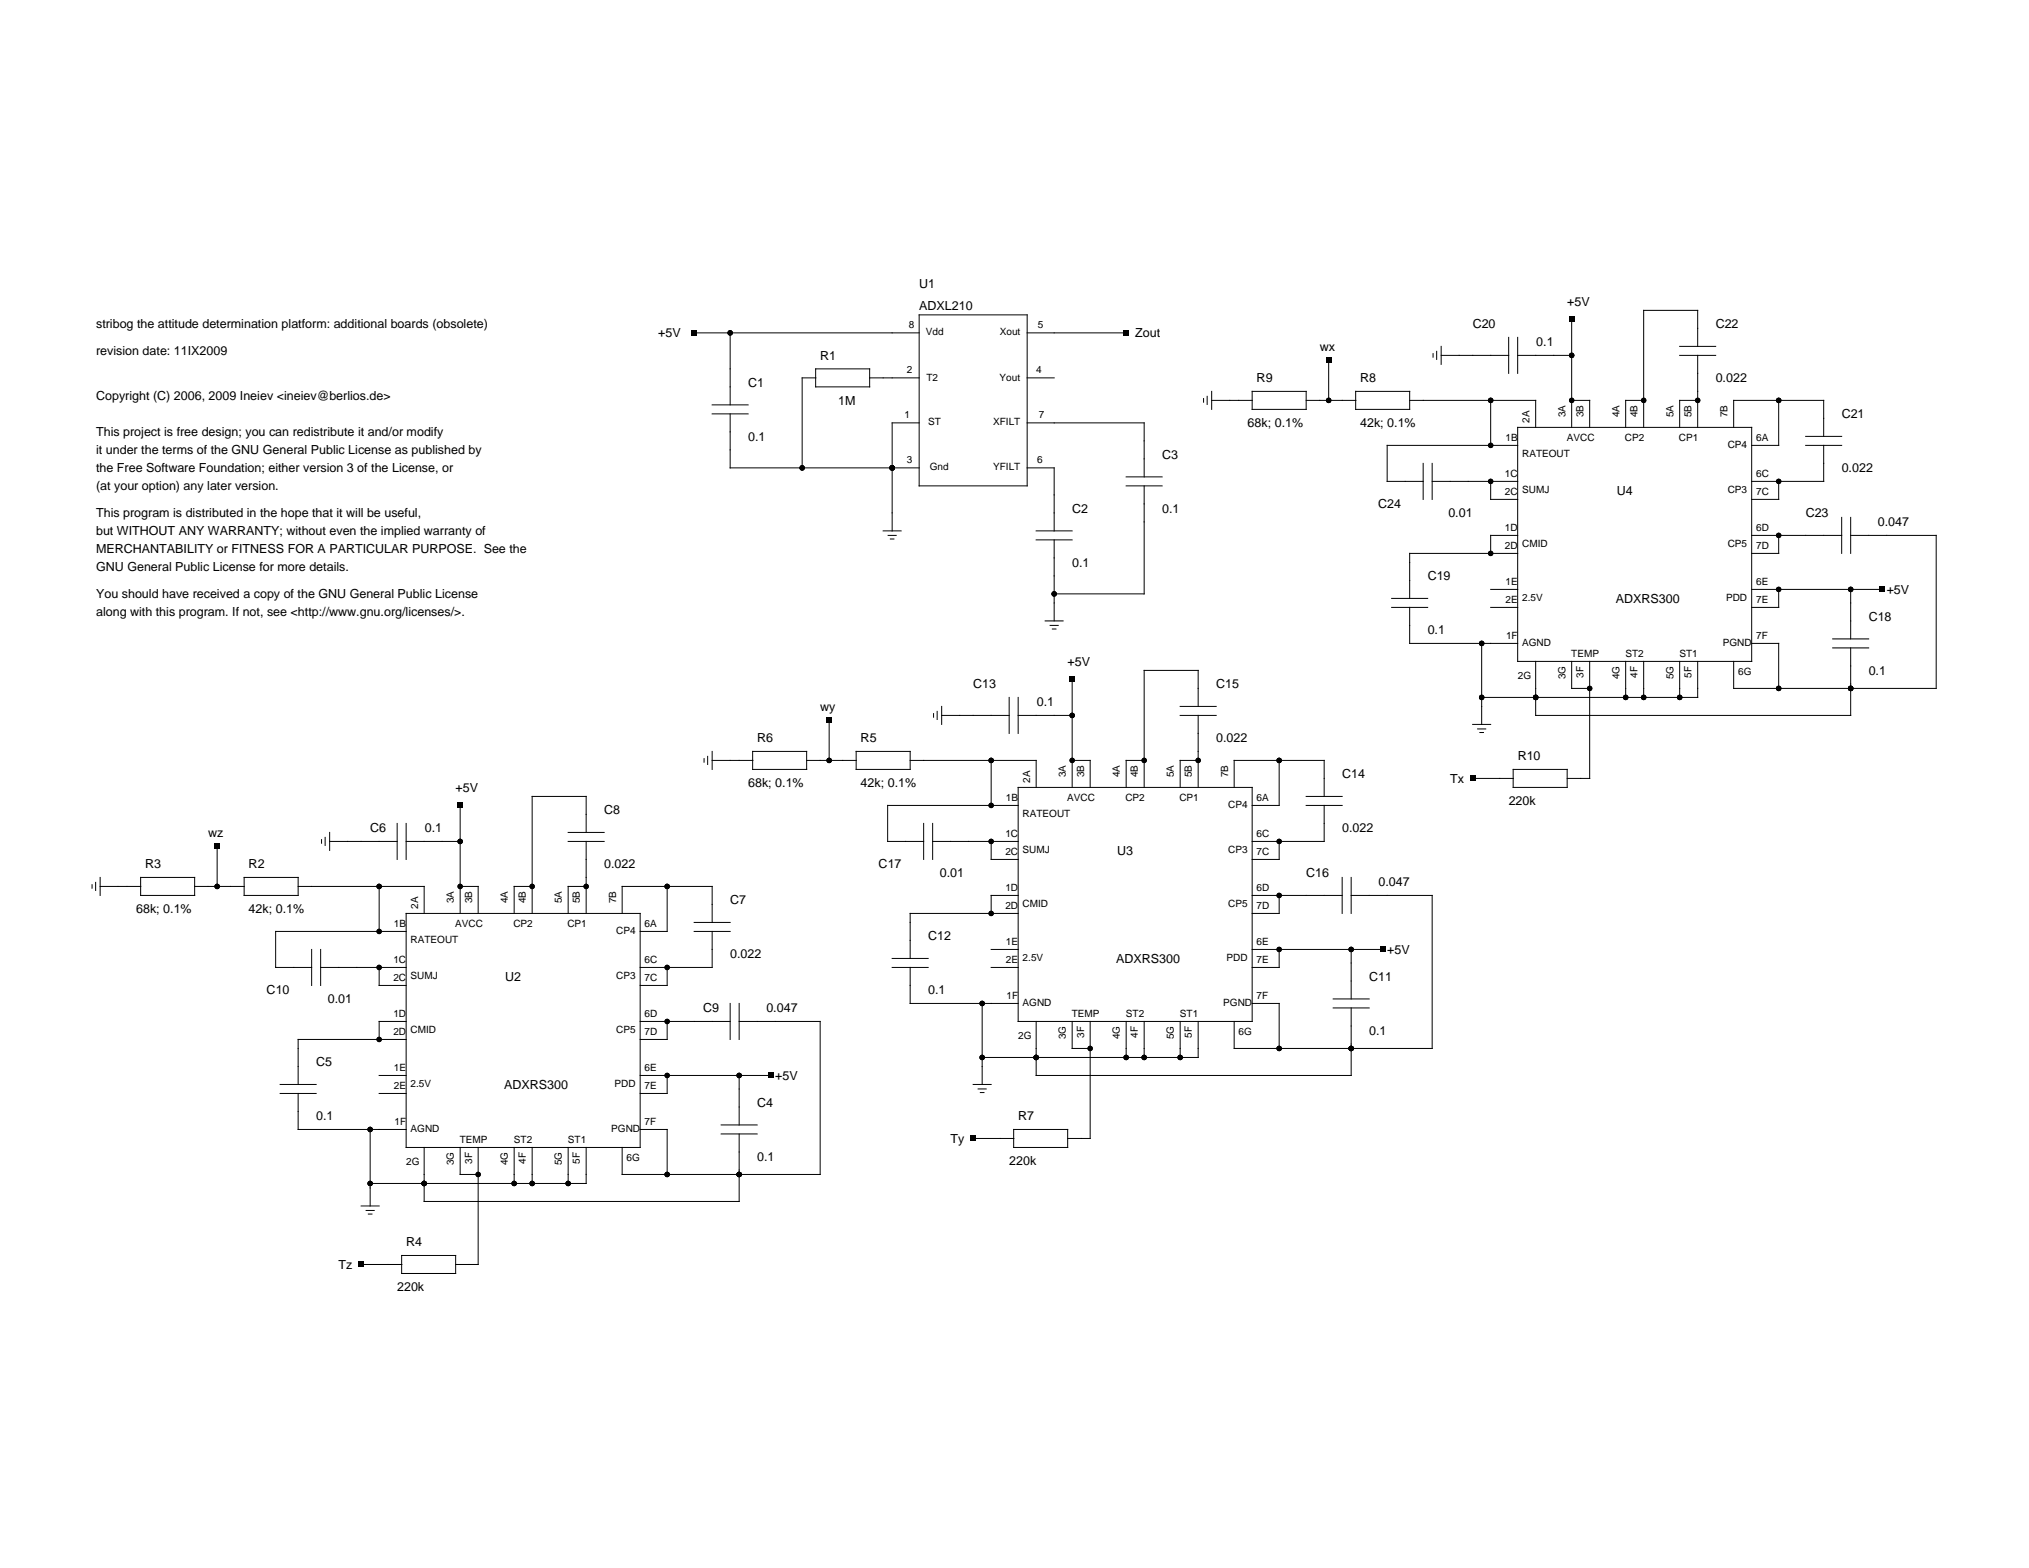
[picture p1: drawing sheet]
<svg xmlns="http://www.w3.org/2000/svg" width="279mm" height="216mm" viewBox="0 0 279 216" stroke-linecap="round" stroke-linejoin="round" font-family="sans-serif">
<g fill="none" stroke="#000" stroke-width=".14">
<path d="M95.6 45.8h31M98.1 55.7h4.9M98.1 57h4.9M100.5 57v7.4h26.1M100.5 45.8v9.9M112.3 50.8h7.5v2.5h-7.5zM112.3 52h-1.8v12.4M119.8 52h6.8M126.6 43.4h14.8v23.5h-14.8zM126.6 58.2h-3.7v14.9M141.4 58.2h16.2v7.5M141.4 52h3.8"/>
<path d="M141.4 45.8h13.7M165.7 54.9v.5M166.2 54.6v1.1M166.9 55.1h5.6M166.9 53.9v2.5M172.4 53.9h7.5v2.5h-7.5zM179.9 55.1h6.8M183 49.6v5.5M186.7 53.9h7.4v2.5h-7.4zM194.1 55.1h17.4v3.7M197.3 48.7v.5M197.8 48.4v1.1"/>
<path d="M198.5 48.9h9.2M198.5 47.7v2.5M205.3 55.1v6.2M207.7 46.5v4.9M209 58.8h32.2v32.3h-32.2zM209 46.5v4.9M209 48.9h7.4M216.4 55.1h2.5v3.7M216.4 44v14.8M226.3 55.1h-2.4v3.7M231.3 48.9h5M231.3 47.7h5"/>
<path d="M233.8 47.7v-5h-7.5v16.1M233.8 48.9v9.9M233.8 55.1h-2.5v3.7M238.7 58.8v-3.7h12.4v5M244.9 55.1v6.2h-3.7M121.6 73.1h2.5M122.3 73.7h1.1M122.6 74.2h.5M141.4 64.4h3.8v8.7M142.7 73.1h4.9M142.7 74.3h4.9M145.2 74.3v11.2"/>
<path d="M155.1 66.9h4.9M155.1 65.7h4.9M157.6 66.9v14.9h-12.4M196 63.8v5M197.2 66.3h11.8M197.2 63.8v5M205.3 66.3v2.5h3.7M209 73.7h-3.7v2.5M209 76.2h-14.9v6.2M209 61.3h-18v5h5M241.2 73.7h12.4M244.9 73.7v2.5h-3.7"/>
<path d="M244.9 66.3v2.5h-3.7M248.6 61.3h5M248.6 60.1h5M251.1 61.3v5h-9.9M253.6 71.2v5M254.8 73.7h11.8v21.1h-27.9v-3.7M254.8 71.2v5M114.2 99.1v5.6M128.6 98.3v.5M129 97.9v1.2M129.7 98.5h9.3M129.7 97.3v2.4"/>
<path d="M139 96v5M140.2 96v5M140.2 98.5h7.4M143.9 85.5h2.5M144.6 86.1h1.1M144.9 86.6h.5M147.6 93.5v14.9M162.5 98.5h5M162.5 97.3h5M165 97.3v-5h-7.4v16.1M165 98.5v9.9M191.6 83.6h5"/>
<path d="M191.6 82.4h5M194.1 83.6v5h14.9M202.8 99.7h2.5M204 88.6v11.1M205.3 81.2h3.7M205.3 83.6h3.7M216.4 91.1v3.7h2.5M218.9 91.1v16.1h-3.1M223.9 91.1v4.9M226.3 91.1v4.9M231.3 91.1v4.9M233.8 91.1v4.9h-29.8"/>
<path d="M241.2 88.6h3.7v6.2M241.2 81.2h18M244.9 81.2v2.4h-3.7M252.4 88h4.9M252.4 89.2h4.9M254.8 89.2v9.3h-43.3v-7.4M254.8 81.2v6.8M29.9 116.5v5.6M44.3 115.6v.5M44.8 115.3v1.1M45.4 115.9h9.3M45.4 114.6v2.5"/>
<path d="M54.7 113.4v4.9M55.9 113.4v4.9M55.9 115.9h7.5M63.4 110.9v14.9M78.2 115.9h5M78.2 114.6h5M80.7 114.6v-4.9h-7.4v16.1M80.7 115.9v9.9M97 104.5v.5M97.4 104.1v1.2M98.1 103.5v2.4M98.1 104.7h5.6"/>
<path d="M103.6 103.5h7.5v2.4h-7.5zM111.1 104.7h6.8M117.9 103.5h7.4v2.4h-7.4zM125.3 104.7h17.4v3.7M127.2 113.4v4.9M128.4 115.9h11.8M128.4 113.4v4.9M136.5 115.9v2.4h3.7M136.5 104.7v6.2M140.2 108.4h32.2v32.2h-32.2zM140.2 110.9h-18v5h5M147.6 104.7h2.5v3.7"/>
<path d="M157.6 104.7h-2.5v3.7M165 104.7h-2.5v3.7M169.9 108.4v-3.7h12.4v5M176.1 104.7v6.2h-3.7M176.1 115.9v2.4h-3.7M179.9 109.7h4.9M179.9 110.9h4.9M182.3 110.9v5h-9.9M202.8 107.2h5.6M203.5 100.4h1.1M203.8 100.9h.5M208.4 105.9h7.4v2.5h-7.4z"/>
<path d="M12.7 121.8v.5M13.2 121.5v1.1M13.8 122.1h5.6M13.8 120.8v2.5M19.4 120.8h7.4v2.5h-7.4zM26.8 122.1h6.8M33.6 120.8h7.5v2.5h-7.5zM41.1 122.1h17.3v3.7M42.9 130.7v5M44.2 133.2h11.7M44.2 130.7v5M52.2 133.2v2.5h3.7"/>
<path d="M52.2 122.1v6.2M55.9 125.8h32.3v32.2h-32.3zM55.9 128.3h-17.9v4.9h4.9M63.4 122.1h2.4v3.7M73.3 122.1h-2.5v3.7M80.7 122.1h-2.5v3.7M85.7 125.8v-3.7h12.4v4.9M91.9 122.1v6.2h-3.7M91.9 133.2v2.5h-3.7M95.6 128.3h4.9M95.6 127h4.9M98.1 128.3v4.9h-9.9"/>
<path d="M100.5 138.2v4.9M101.8 138.2v4.9M122.9 133.2h4.9M122.9 132h4.9M125.3 133.2v5h14.9M135.2 138.2v11.1M136.5 133.2h3.7M136.5 130.7h3.7M140.2 125.8h-14.9v6.2M140.2 123.3h-3.7v2.5M172.4 123.3h12.4M172.4 138.2h3.7v6.2"/>
<path d="M172.4 130.7h18M176.1 123.3v2.5h-3.7M176.1 130.7v2.5h-3.7M183.6 137.5h4.9M183.6 138.8h4.9M184.8 120.8v5M186.1 138.8v9.3h-43.4v-7.5M186.1 123.3h11.1v21.1h-27.3v-3.8M186.1 120.8v5M186.1 130.7v6.8M38.6 150.6h4.9M38.6 149.3h4.9"/>
<path d="M41.1 150.6v4.9h14.8M51 155.5v10.6M52.2 148.1h3.7M52.2 150.6h3.7M55.9 140.6h-3.7v2.5M55.9 143.1h-14.8v6.2M63.4 158v3.7h2.4M65.8 158v16.1h-3.1M70.8 158v5M73.3 158v5M78.2 158v5M80.7 158v5h-29.7"/>
<path d="M88.2 140.6h12.3M88.2 155.5h3.7v6.2M88.2 148.1h17.9M91.9 140.6v2.5h-3.7M91.9 148.1v2.5h-3.7M99.3 154.9h5M99.3 156.1h5M101.8 140.6h11.1v21.1h-27.2v-3.7M101.8 156.1v9.3h-43.4v-7.4M101.8 148.1v6.8M134 149.3h2.5M134 156.8h5.6"/>
<path d="M134.7 149.9h1.1M135 150.4h.5M139.6 155.5h7.4v2.5h-7.4zM147.6 140.6v3.8h2.5M150.1 140.6v16.2h-3.1M155.1 140.6v5M157.6 140.6v5M162.5 140.6v5M165 140.6v5h-29.8M49.7 166.1h2.5M49.7 174.1h5.6M50.4 166.7h1.1"/>
<path d="M50.7 167.2h.5M55.3 172.9h7.4v2.4h-7.4z"/>
</g>
<g fill="#000">
<path d="M95.2 45.5h.8v.7h-.8zM154.7 45.5h.7v.7h-.7zM182.6 49.2h.7v.7h-.7zM216.1 43.6h.7v.7h-.7zM113.8 98.8h.7v.7h-.7zM147.3 93.2h.7v.7h-.7zM258.8 80.8h.8v.7h-.8zM29.5 116.1h.8v.7h-.8zM63 110.5h.7v.8h-.7zM202.4 106.8h.8v.8h-.8zM190 130.4h.8v.7h-.8zM105.8 147.7h.7v.8h-.7z"/>
<path d="M133.6 156.4h.8v.7h-.8zM49.4 173.7h.7v.8h-.7z"/>
<circle cx="100.5" cy="45.8" r=".37"/>
<circle cx="183" cy="55.1" r=".37"/>
<circle cx="205.3" cy="55.1" r=".37"/>
<circle cx="216.4" cy="55.1" r=".37"/>
<circle cx="216.4" cy="48.9" r=".37"/>
<circle cx="226.3" cy="55.1" r=".37"/>
<circle cx="233.8" cy="55.1" r=".37"/>
<circle cx="244.9" cy="55.1" r=".37"/>
<circle cx="110.5" cy="64.4" r=".37"/>
<circle cx="122.9" cy="64.4" r=".37"/>
<circle cx="205.3" cy="76.2" r=".37"/>
<circle cx="205.3" cy="61.3" r=".37"/>
<circle cx="205.3" cy="66.3" r=".37"/>
<circle cx="244.9" cy="73.7" r=".37"/>
<circle cx="244.9" cy="66.3" r=".37"/>
<circle cx="145.2" cy="81.8" r=".37"/>
<circle cx="147.6" cy="98.5" r=".37"/>
<circle cx="204" cy="96" r=".37"/>
<circle cx="204" cy="88.6" r=".37"/>
<circle cx="211.5" cy="96" r=".37"/>
<circle cx="218.9" cy="94.8" r=".37"/>
<circle cx="223.9" cy="96" r=".37"/>
<circle cx="226.3" cy="96" r=".37"/>
<circle cx="231.3" cy="96" r=".37"/>
<circle cx="244.9" cy="81.2" r=".37"/>
<circle cx="244.9" cy="94.8" r=".37"/>
<circle cx="254.8" cy="81.2" r=".37"/>
<circle cx="254.8" cy="94.8" r=".37"/>
<circle cx="63.4" cy="115.9" r=".37"/>
<circle cx="114.2" cy="104.7" r=".37"/>
<circle cx="136.5" cy="104.7" r=".37"/>
<circle cx="136.5" cy="110.9" r=".37"/>
<circle cx="136.5" cy="115.9" r=".37"/>
<circle cx="147.6" cy="104.7" r=".37"/>
<circle cx="157.6" cy="104.7" r=".37"/>
<circle cx="165" cy="104.7" r=".37"/>
<circle cx="176.1" cy="104.7" r=".37"/>
<circle cx="176.1" cy="115.9" r=".37"/>
<circle cx="29.9" cy="122.1" r=".37"/>
<circle cx="52.2" cy="128.3" r=".37"/>
<circle cx="52.2" cy="133.2" r=".37"/>
<circle cx="52.2" cy="122.1" r=".37"/>
<circle cx="63.4" cy="122.1" r=".37"/>
<circle cx="73.3" cy="122.1" r=".37"/>
<circle cx="80.7" cy="122.1" r=".37"/>
<circle cx="91.9" cy="133.2" r=".37"/>
<circle cx="91.9" cy="122.1" r=".37"/>
<circle cx="135.2" cy="138.2" r=".37"/>
<circle cx="136.5" cy="125.8" r=".37"/>
<circle cx="176.1" cy="130.7" r=".37"/>
<circle cx="176.1" cy="123.3" r=".37"/>
<circle cx="186.1" cy="130.7" r=".37"/>
<circle cx="51" cy="155.5" r=".37"/>
<circle cx="52.2" cy="143.1" r=".37"/>
<circle cx="91.9" cy="140.6" r=".37"/>
<circle cx="91.9" cy="148.1" r=".37"/>
<circle cx="101.8" cy="148.1" r=".37"/>
<circle cx="135.2" cy="145.6" r=".37"/>
<circle cx="142.7" cy="145.6" r=".37"/>
<circle cx="150.1" cy="144.4" r=".37"/>
<circle cx="155.1" cy="145.6" r=".37"/>
<circle cx="157.6" cy="145.6" r=".37"/>
<circle cx="162.5" cy="145.6" r=".37"/>
<circle cx="176.1" cy="144.4" r=".37"/>
<circle cx="186.1" cy="144.4" r=".37"/>
<circle cx="51" cy="163" r=".37"/>
<circle cx="58.4" cy="163" r=".37"/>
<circle cx="65.8" cy="161.7" r=".37"/>
<circle cx="70.8" cy="163" r=".37"/>
<circle cx="73.3" cy="163" r=".37"/>
<circle cx="78.2" cy="163" r=".37"/>
<circle cx="91.9" cy="161.7" r=".37"/>
<circle cx="101.8" cy="161.7" r=".37"/>
</g>
<g font-size="1.7">
<text x="126.6" y="39.6">U1</text>
<text x="13.2" y="45.2">stribog the attitude determination platform: additional boards (obsolete)</text>
<text x="90.6" y="46.5">+5V</text>
<text x="126.6" y="42.7">ADXL210</text>
<text x="156.3" y="46.5">Zout</text>
<text x="202.8" y="45.2">C20</text>
<text x="211.6" y="47.7">0.1</text>
<text x="215.8" y="42.1">+5V</text>
<text x="236.3" y="45.2">C22</text>
<text x="13.2" y="48.9">revision date: 11IX2009</text>
<text x="103" y="53.3">C1</text>
<text x="112.9" y="49.6">R1</text>
<text x="173" y="52.7">R9</text>
<text x="181.7" y="48.3">wx</text>
<text x="187.3" y="52.7">R8</text>
<text x="236.3" y="52.6">0.022</text>
<text x="13.2" y="55.1">Copyright (C) 2006, 2009 Ineiev &lt;ineiev@berlios.de&gt;</text>
<text x="115.4" y="55.7">1M</text>
<text x="171.8" y="58.8">68k; 0.1%</text>
<text x="187.3" y="58.8">42k; 0.1%</text>
<text x="253.6" y="57.6">C21</text>
<text x="13.2" y="65">the Free Software Foundation; either version 3 of the License, or</text>
<text x="13.2" y="62.6">it under the terms of the GNU General Public License as published by</text>
<text x="13.2" y="60.1">This project is free design; you can redistribute it and/or modify</text>
<text x="103" y="60.7">0.1</text>
<text x="160" y="63.2">C3</text>
<text x="253.6" y="65">0.022</text>
<text x="13.2" y="67.5">(at your option) any later version.</text>
<text x="13.2" y="71.2">This program is distributed in the hope that it will be useful,</text>
<text x="147.6" y="70.6">C2</text>
<text x="160" y="70.6">0.1</text>
<text x="189.8" y="70">C24</text>
<text x="199.4" y="71.2">0.01</text>
<text x="222.6" y="68.1">U4</text>
<text x="248.6" y="71.2">C23</text>
<text x="13.2" y="76.2">MERCHANTABILITY or FITNESS FOR A PARTICULAR PURPOSE. See the</text>
<text x="13.2" y="73.7">but WITHOUT ANY WARRANTY; without even the implied warranty of</text>
<text x="258.6" y="72.5">0.047</text>
<text x="13.2" y="78.7">GNU General Public License for more details.</text>
<text x="13.2" y="82.4">You should have received a copy of the GNU General Public License</text>
<text x="147.6" y="78">0.1</text>
<text x="196.6" y="79.9">C19</text>
<text x="222.5" y="83.1">ADXRS300</text>
<text x="259.8" y="81.8">+5V</text>
<text x="13.2" y="84.9">along with this program. If not, see &lt;http://www.gnu.org/licenses/&gt;.</text>
<text x="196.6" y="87.3">0.1</text>
<text x="257.3" y="85.5">C18</text>
<text x="134" y="94.8">C13</text>
<text x="147" y="91.7">+5V</text>
<text x="167.5" y="94.8">C15</text>
<text x="257.3" y="92.9">0.1</text>
<text x="112.9" y="97.9">wy</text>
<text x="142.8" y="97.3">0.1</text>
<text x="104.3" y="102.2">R6</text>
<text x="118.5" y="102.2">R5</text>
<text x="167.5" y="102.2">0.022</text>
<text x="184.8" y="107.2">C14</text>
<text x="199.7" y="107.8">Tx</text>
<text x="209" y="104.7">R10</text>
<text x="62.7" y="109">+5V</text>
<text x="83.2" y="112.1">C8</text>
<text x="103" y="108.4">68k; 0.1%</text>
<text x="118.5" y="108.4">42k; 0.1%</text>
<text x="207.7" y="110.9">220k</text>
<text x="20" y="119.6">R3</text>
<text x="28.7" y="115.2">wz</text>
<text x="34.2" y="119.6">R2</text>
<text x="51" y="114.6">C6</text>
<text x="58.5" y="114.6">0.1</text>
<text x="83.2" y="119.6">0.022</text>
<text x="121" y="119.6">C17</text>
<text x="153.8" y="117.7">U3</text>
<text x="184.8" y="114.6">0.022</text>
<text x="18.7" y="125.8">68k; 0.1%</text>
<text x="34.2" y="125.8">42k; 0.1%</text>
<text x="100.5" y="124.5">C7</text>
<text x="129.4" y="120.8">0.01</text>
<text x="179.9" y="120.8">C16</text>
<text x="189.8" y="122.1">0.047</text>
<text x="100.5" y="132">0.022</text>
<text x="127.8" y="129.5">C12</text>
<text x="191" y="131.3">+5V</text>
<text x="36.7" y="136.9">C10</text>
<text x="69.6" y="135.1">U2</text>
<text x="127.8" y="136.9">0.1</text>
<text x="153.7" y="132.6">ADXRS300</text>
<text x="188.5" y="135.1">C11</text>
<text x="45.1" y="138.2">0.01</text>
<text x="96.8" y="139.4">C9</text>
<text x="105.5" y="139.4">0.047</text>
<text x="188.5" y="142.5">0.1</text>
<text x="43.5" y="146.8">C5</text>
<text x="69.4" y="150">ADXRS300</text>
<text x="106.7" y="148.7">+5V</text>
<text x="43.5" y="154.2">0.1</text>
<text x="104.3" y="152.4">C4</text>
<text x="140.2" y="154.3">R7</text>
<text x="104.3" y="159.8">0.1</text>
<text x="130.9" y="157.4">Ty</text>
<text x="139" y="160.5">220k</text>
<text x="55.9" y="171.6">R4</text>
<text x="46.6" y="174.7">Tz</text>
<text x="54.7" y="177.8">220k</text>
</g>
<g font-size="1.4">
<text x="125.1" y="45.2">8</text>
<text x="127.5" y="46.2">Vdd</text>
<text x="137.7" y="46.2">Xout</text>
<text x="142.9" y="45.2">5</text>
<text x="124.9" y="51.4">2</text>
<text x="127.6" y="52.4">T2</text>
<text x="137.6" y="52.4">Yout</text>
<text x="142.7" y="51.4">4</text>
<text x="124.6" y="57.6">1</text>
<text x="127.8" y="58.6">ST</text>
<text x="136.8" y="58.6">XFILT</text>
<text x="143.1" y="57.6">7</text>
<text x="210.6" y="58.2" transform="rotate(-90 210.6 58.2)">2A</text>
<text x="215.6" y="57.4" transform="rotate(-90 215.6 57.4)">3A</text>
<text x="218" y="57.4" transform="rotate(-90 218 57.4)">3B</text>
<text x="223" y="57.4" transform="rotate(-90 223 57.4)">4A</text>
<text x="225.5" y="57.4" transform="rotate(-90 225.5 57.4)">4B</text>
<text x="230.5" y="57.4" transform="rotate(-90 230.5 57.4)">5A</text>
<text x="232.9" y="57.4" transform="rotate(-90 232.9 57.4)">5B</text>
<text x="237.9" y="57.4" transform="rotate(-90 237.9 57.4)">7B</text>
<text x="124.9" y="63.8">3</text>
<text x="128" y="64.8">Gnd</text>
<text x="136.8" y="64.8">YFILT</text>
<text x="142.8" y="63.8">6</text>
<text x="207.2" y="65.7">1C</text>
<text x="207.3" y="60.7">1B</text>
<text x="209.6" y="62.9">RATEOUT</text>
<text x="215.8" y="60.7">AVCC</text>
<text x="223.8" y="60.7">CP2</text>
<text x="231.2" y="60.7">CP1</text>
<text x="237.9" y="61.7">CP4</text>
<text x="241.8" y="60.7">6A</text>
<text x="241.8" y="65.7">6C</text>
<text x="207.2" y="68.1">2C</text>
<text x="209.6" y="67.9">SUMJ</text>
<text x="237.9" y="67.9">CP3</text>
<text x="241.8" y="68.1">7C</text>
<text x="207.2" y="73.1">1D</text>
<text x="207.2" y="75.6">2D</text>
<text x="209.6" y="75.3">CMID</text>
<text x="237.9" y="75.3">CP5</text>
<text x="241.8" y="73.1">6D</text>
<text x="241.8" y="75.6">7D</text>
<text x="207.3" y="80.5">1E</text>
<text x="207.3" y="83">2E</text>
<text x="209.6" y="82.8">2.5V</text>
<text x="237.7" y="82.8">PDD</text>
<text x="241.8" y="80.5">6E</text>
<text x="241.8" y="83">7E</text>
<text x="207.4" y="88">1F</text>
<text x="209.6" y="88.9">AGND</text>
<text x="237.2" y="88.9">PGND</text>
<text x="241.8" y="88">7F</text>
<text x="209" y="93.5">2G</text>
<text x="215.6" y="93.5" transform="rotate(-90 215.6 93.5)">3G</text>
<text x="216.4" y="90.5">TEMP</text>
<text x="218" y="93.3" transform="rotate(-90 218 93.3)">3F</text>
<text x="223" y="93.5" transform="rotate(-90 223 93.5)">4G</text>
<text x="223.8" y="90.5">ST2</text>
<text x="225.5" y="93.3" transform="rotate(-90 225.5 93.3)">4F</text>
<text x="230.5" y="93.5" transform="rotate(-90 230.5 93.5)">5G</text>
<text x="231.3" y="90.5">ST1</text>
<text x="232.9" y="93.3" transform="rotate(-90 232.9 93.3)">5F</text>
<text x="239.4" y="92.9">6G</text>
<text x="141.8" y="107.8" transform="rotate(-90 141.8 107.8)">2A</text>
<text x="146.8" y="107" transform="rotate(-90 146.8 107)">3A</text>
<text x="149.3" y="107" transform="rotate(-90 149.3 107)">3B</text>
<text x="154.2" y="107" transform="rotate(-90 154.2 107)">4A</text>
<text x="156.7" y="107" transform="rotate(-90 156.7 107)">4B</text>
<text x="161.6" y="107" transform="rotate(-90 161.6 107)">5A</text>
<text x="164.1" y="107" transform="rotate(-90 164.1 107)">5B</text>
<text x="169.1" y="107" transform="rotate(-90 169.1 107)">7B</text>
<text x="138.5" y="110.3">1B</text>
<text x="140.8" y="112.5">RATEOUT</text>
<text x="147" y="110.3">AVCC</text>
<text x="155" y="110.3">CP2</text>
<text x="162.4" y="110.3">CP1</text>
<text x="169.1" y="111.3">CP4</text>
<text x="173" y="110.3">6A</text>
<text x="138.4" y="115.2">1C</text>
<text x="138.4" y="117.7">2C</text>
<text x="140.8" y="117.5">SUMJ</text>
<text x="169.1" y="117.5">CP3</text>
<text x="173" y="115.2">6C</text>
<text x="173" y="117.7">7C</text>
<text x="57.6" y="125.2" transform="rotate(-90 57.6 125.2)">2A</text>
<text x="62.5" y="124.4" transform="rotate(-90 62.5 124.4)">3A</text>
<text x="65" y="124.4" transform="rotate(-90 65 124.4)">3B</text>
<text x="69.9" y="124.4" transform="rotate(-90 69.9 124.4)">4A</text>
<text x="72.4" y="124.4" transform="rotate(-90 72.4 124.4)">4B</text>
<text x="77.4" y="124.4" transform="rotate(-90 77.4 124.4)">5A</text>
<text x="79.9" y="124.4" transform="rotate(-90 79.9 124.4)">5B</text>
<text x="84.8" y="124.4" transform="rotate(-90 84.8 124.4)">7B</text>
<text x="138.4" y="122.7">1D</text>
<text x="138.4" y="125.2">2D</text>
<text x="140.8" y="124.9">CMID</text>
<text x="169.1" y="124.9">CP5</text>
<text x="173" y="122.7">6D</text>
<text x="173" y="125.2">7D</text>
<text x="54.2" y="127.6">1B</text>
<text x="56.5" y="129.9">RATEOUT</text>
<text x="62.7" y="127.6">AVCC</text>
<text x="70.7" y="127.6">CP2</text>
<text x="78.1" y="127.6">CP1</text>
<text x="84.9" y="128.6">CP4</text>
<text x="88.8" y="127.6">6A</text>
<text x="138.5" y="130.1">1E</text>
<text x="173" y="130.1">6E</text>
<text x="54.2" y="132.6">1C</text>
<text x="54.2" y="135.1">2C</text>
<text x="56.5" y="134.8">SUMJ</text>
<text x="84.9" y="134.8">CP3</text>
<text x="88.8" y="132.6">6C</text>
<text x="88.8" y="135.1">7C</text>
<text x="138.5" y="132.6">2E</text>
<text x="138.6" y="137.5">1F</text>
<text x="140.8" y="132.3">2.5V</text>
<text x="168.9" y="132.3">PDD</text>
<text x="173" y="137.5">7F</text>
<text x="173" y="132.6">7E</text>
<text x="54.2" y="140">1D</text>
<text x="54.2" y="142.5">2D</text>
<text x="56.5" y="142.2">CMID</text>
<text x="84.9" y="142.2">CP5</text>
<text x="88.8" y="140">6D</text>
<text x="88.8" y="142.5">7D</text>
<text x="140.2" y="143.1">2G</text>
<text x="140.8" y="138.5">AGND</text>
<text x="146.8" y="143.1" transform="rotate(-90 146.8 143.1)">3G</text>
<text x="147.6" y="140">TEMP</text>
<text x="149.3" y="142.9" transform="rotate(-90 149.3 142.9)">3F</text>
<text x="154.2" y="143.1" transform="rotate(-90 154.2 143.1)">4G</text>
<text x="155.1" y="140">ST2</text>
<text x="156.7" y="142.9" transform="rotate(-90 156.7 142.9)">4F</text>
<text x="161.6" y="143.1" transform="rotate(-90 161.6 143.1)">5G</text>
<text x="162.5" y="140">ST1</text>
<text x="164.1" y="142.9" transform="rotate(-90 164.1 142.9)">5F</text>
<text x="168.4" y="138.5">PGND</text>
<text x="170.6" y="142.5">6G</text>
<text x="54.2" y="147.5">1E</text>
<text x="54.2" y="149.9">2E</text>
<text x="56.5" y="149.7">2.5V</text>
<text x="84.6" y="149.7">PDD</text>
<text x="88.8" y="147.5">6E</text>
<text x="88.8" y="149.9">7E</text>
<text x="54.3" y="154.9">1F</text>
<text x="56.5" y="155.9">AGND</text>
<text x="84.2" y="155.9">PGND</text>
<text x="88.8" y="154.9">7F</text>
<text x="56" y="160.5">2G</text>
<text x="62.5" y="160.5" transform="rotate(-90 62.5 160.5)">3G</text>
<text x="63.3" y="157.4">TEMP</text>
<text x="65" y="160.2" transform="rotate(-90 65 160.2)">3F</text>
<text x="69.9" y="160.5" transform="rotate(-90 69.9 160.5)">4G</text>
<text x="70.8" y="157.4">ST2</text>
<text x="72.4" y="160.2" transform="rotate(-90 72.4 160.2)">4F</text>
<text x="77.4" y="160.5" transform="rotate(-90 77.4 160.5)">5G</text>
<text x="78.2" y="157.4">ST1</text>
<text x="79.9" y="160.2" transform="rotate(-90 79.9 160.2)">5F</text>
<text x="86.3" y="159.9">6G</text>
</g>
</svg>
